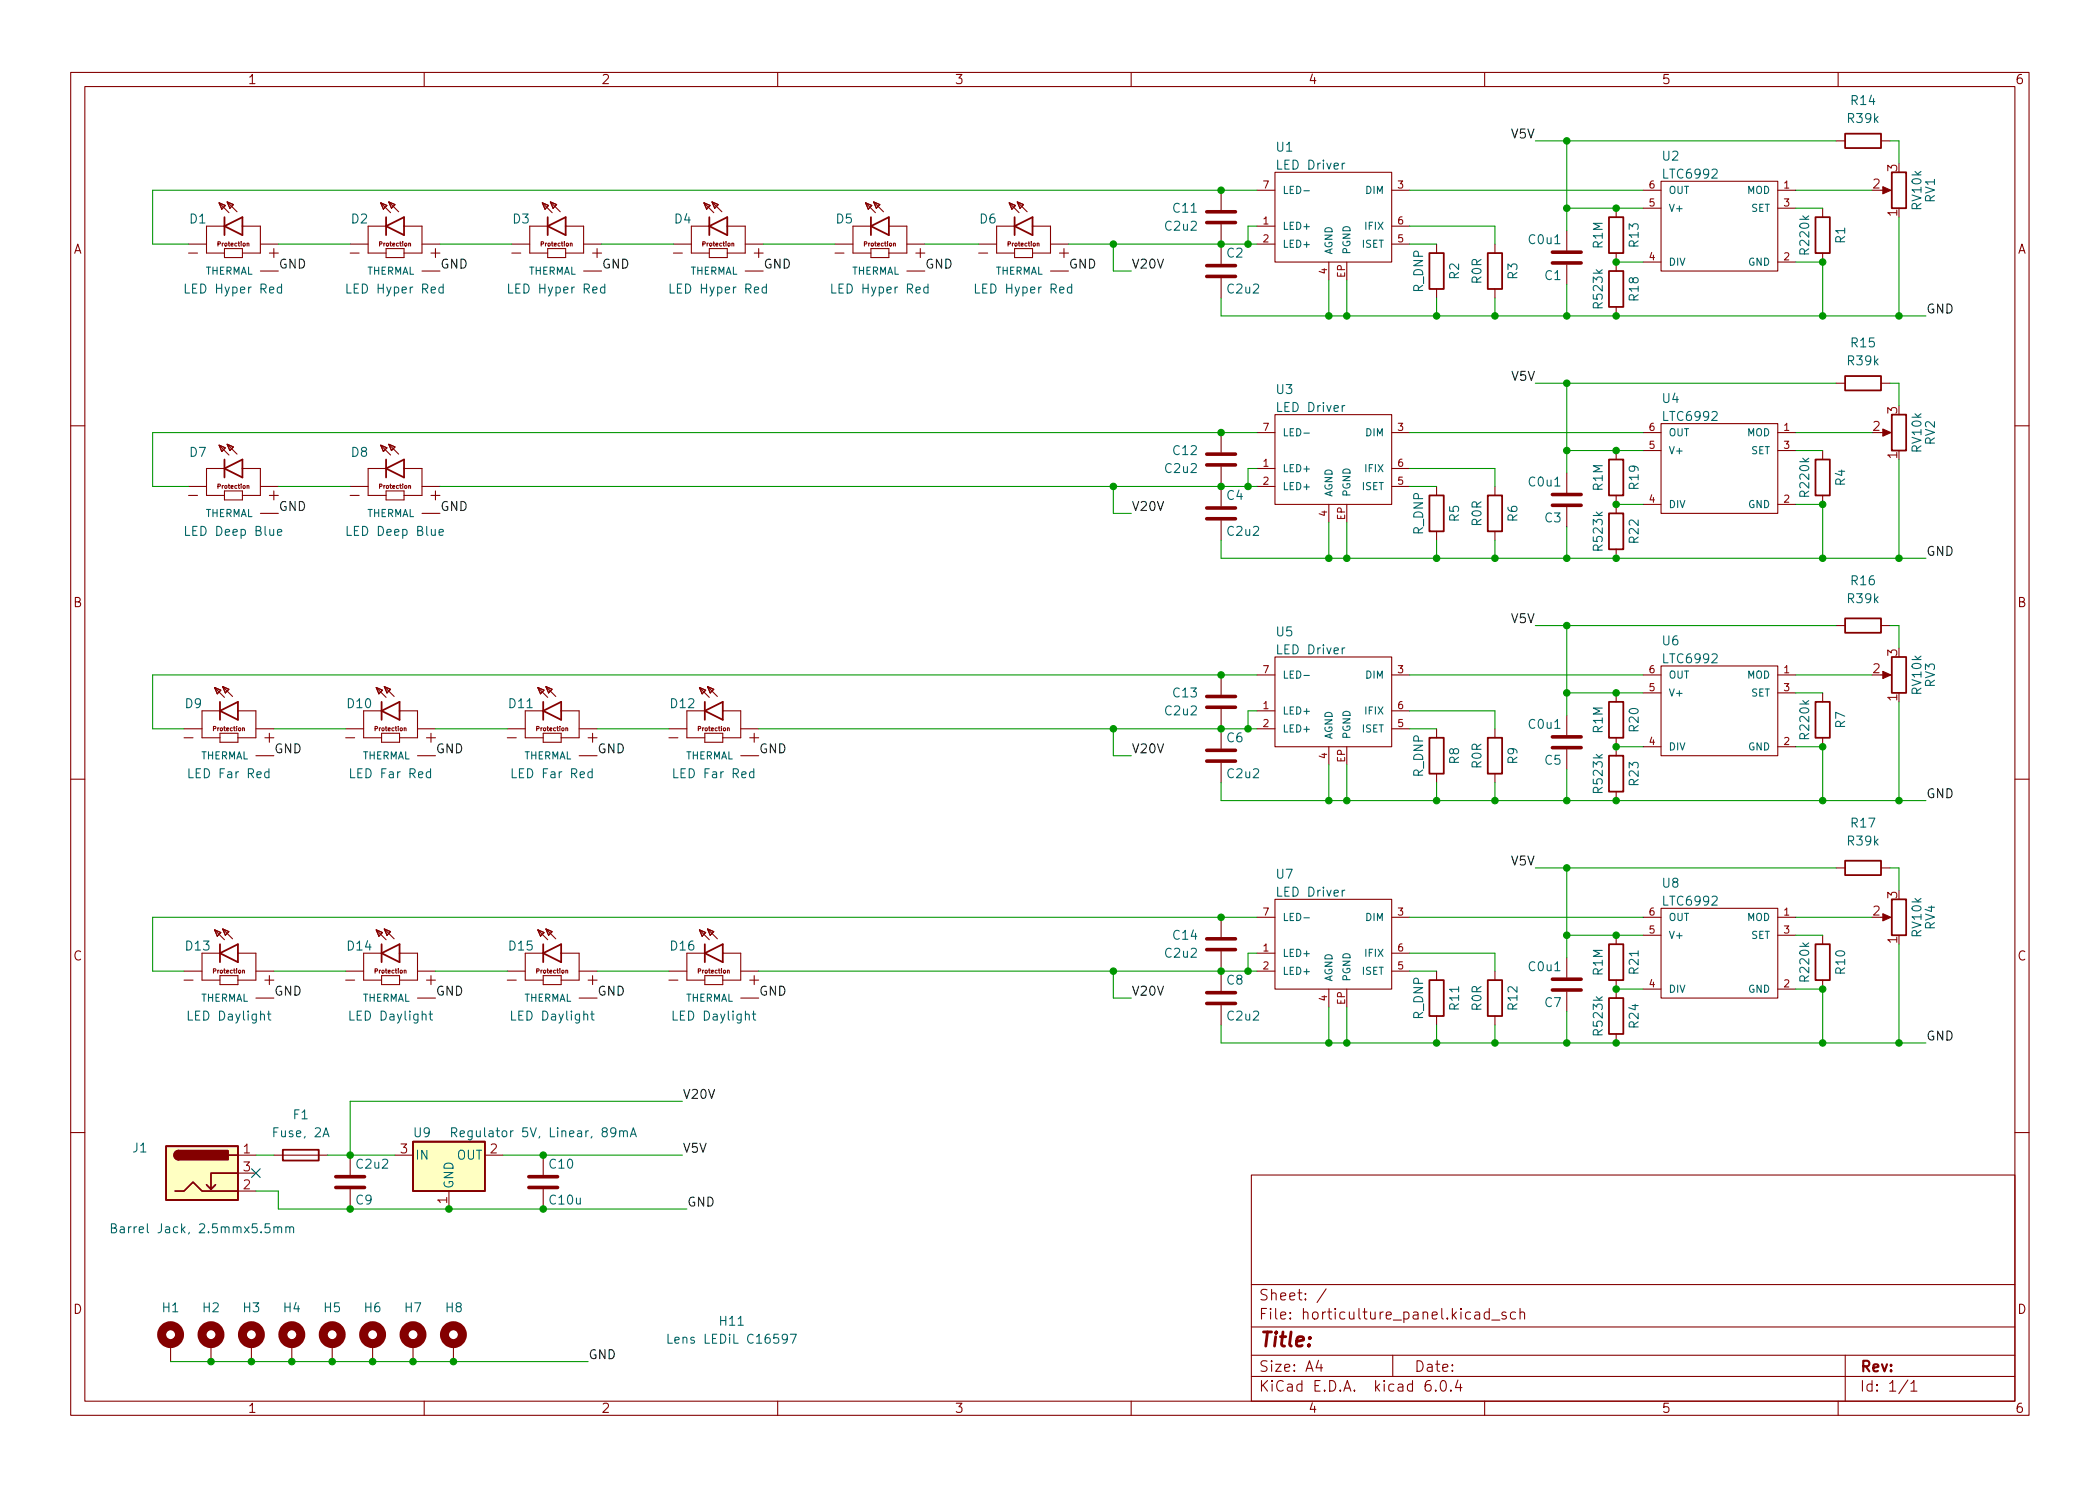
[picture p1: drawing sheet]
<svg xmlns="http://www.w3.org/2000/svg" width="297mm" height="210mm" viewBox="0 0 297 210" stroke-linecap="round" stroke-linejoin="round" font-family="sans-serif">
<g fill="none" stroke="#840000" stroke-width=".15">
<path d="M10 10.2h277v190.1h-277zM12 12.2h273v186.1h-273zM60 10.2v2M110 10.2v2M160 10.2v2M210 10.2v2M259.7 19.9h1.3M260 10.2v2M266.1 19.9h1.2M26.7 34.5h2.5M26.7 35.8h1.2M31 28.7l.9 .4-.5 .5z"/>
<path d="M31 28.7l1.4 1.4M31.7 32h-2.5v3.8h2.5M31.7 35.2h2.6v1.2h-2.6zM32.1 28.6l.9 .4-.5 .5zM32.1 28.6l1.4 1.4M34.3 32h2.5v3.8h-2.5M35 34.5l.2-.1v.4M36.8 34.5h2.6M36.8 38.3h2.6M38.1 35.8h1.3M38.7 35.2v1.2M49.5 34.5h2.6"/>
<path d="M49.5 35.8h1.3M53.8 28.7l.9 .4-.5 .5zM53.8 28.7l1.4 1.4M54.6 32h-2.5v3.8h2.5M54.6 35.2h2.5v1.2h-2.5zM55 28.6l.9 .4-.5 .5zM55 28.6l1.4 1.4M57.1 32h2.6v3.8h-2.6M57.8 34.5l.2-.1 .1 .4M59.7 34.5h2.5M59.7 38.3h2.5M61 35.8h1.2"/>
<path d="M61.6 35.2v1.2M72.4 34.5h2.5M72.4 35.8h1.3M76.7 28.7l.9 .4-.5 .5zM76.7 28.7l1.4 1.4M77.5 32h-2.6v3.8h2.6M77.5 35.2h2.5v1.2h-2.5zM77.9 28.6l.8 .4-.5 .5zM77.9 28.6l1.3 1.4M80 32h2.5v3.8h-2.5M80.7 34.5l.2-.1v.4M82.5 34.5h2.6"/>
<path d="M82.5 38.3h2.6M83.8 35.8h1.3M84.5 35.2v1.2M95.2 34.5h2.6M95.2 35.8h1.3M99.6 28.7l.9 .4-.6 .5zM99.6 28.7l1.4 1.4M100.3 32h-2.5v3.8h2.5M100.3 35.2h2.6v1.2h-2.6zM100.7 28.6l.9 .4-.5 .5zM100.7 28.6l1.4 1.4M102.9 32h2.5v3.8h-2.5"/>
<path d="M103.5 34.5l.3-.1v.4M105.4 34.5h2.5M105.4 38.3h2.5M106.7 35.8h1.2M107.3 35.2v1.2M118.1 34.5h2.5M118.1 35.8h1.3M122.4 28.7l.9 .4-.5 .5zM122.4 28.7l1.4 1.4M123.2 32h-2.6v3.8h2.6M123.2 35.2h2.5v1.2h-2.5zM123.6 28.6l.9 .4-.5 .5z"/>
<path d="M123.6 28.6l1.4 1.4M125.7 32h2.6v3.8h-2.6M126.4 34.5l.2-.1 .1 .4M128.3 34.5h2.5M128.3 38.3h2.5M129.5 35.8h1.3M130.2 35.2v1.2M138.4 34.5h2.6M138.4 35.8h1.3M142.7 28.7l.9 .4-.5 .5zM142.7 28.7l1.4 1.4M143.5 32h-2.5v3.8h2.5"/>
<path d="M143.5 35.2h2.5v1.2h-2.5zM143.9 28.6l.9 .4-.5 .5zM143.9 28.6l1.4 1.4M146 32h2.6v3.8h-2.6M146.7 34.5l.2-.1 .1 .4M148.6 34.5h2.5M148.6 38.3h2.5M149.9 35.8h1.2M150.5 35.2v1.2M172.7 26.9v2.8M172.7 31.7v5.6M172.7 39.4v2.8"/>
<path d="M177.8 32h2.5M177.8 34.5h2.5M177.8 26.9h2.5M180.3 24.4h16.5v12.7h-16.5zM188 37.1v2.5M190.5 37.1v2.5M196.8 32h2.6M196.8 34.5h2.6M196.8 26.9h2.6M203.2 34.5v1.3M211.5 34.5v1.3M221.6 32.6v2.8"/>
<path d="M221.6 37.5v2.8M228.6 29.5v1.2M228.6 35.8v2.5M232.4 26.9h2.5M232.4 37.1h2.5M232.4 29.5h2.5M234.9 25.6h16.6v12.7h-16.6zM251.5 26.9h2.5M251.5 37.1h2.5M251.5 29.5h2.5M257.8 29.5v1.2M257.8 35.8v1.3"/>
<path d="M266.1 26.9h1M180.3 58.7h16.5v12.7h-16.5zM203.2 40.9v1.3M211.5 40.9v1.3M228.6 43.4v1.3M234.9 59.9h16.6v12.7h-16.6zM259.7 54.2h1.3M266.1 54.2h1.2M10 60.2h2M26.7 70.1h1.2M26.7 68.8h2.5M31 63l.9 .4-.5 .5z"/>
<path d="M31 63l1.4 1.4M31.7 66.3h-2.5v3.8h2.5M31.7 69.5h2.6v1.2h-2.6zM32.1 62.9l.9 .3-.5 .5zM32.1 62.9l1.4 1.4M34.3 66.3h2.5v3.8h-2.5M35 68.8l.2-.1v.4M36.8 68.8h2.6M36.8 72.6h2.6M38.1 70.1h1.3M38.7 69.5v1.2M49.5 70.1h1.3"/>
<path d="M49.5 68.8h2.6M53.8 63l.9 .4-.5 .5zM53.8 63l1.4 1.4M54.6 66.3h-2.5v3.8h2.5M54.6 69.5h2.5v1.2h-2.5zM55 62.9l.9 .3-.5 .5zM55 62.9l1.4 1.4M57.1 66.3h2.6v3.8h-2.6M57.8 68.8l.2-.1 .1 .4M59.7 68.8h2.5M59.7 72.6h2.5M61 70.1h1.2"/>
<path d="M61.6 69.5v1.2M172.7 61.2v2.8M172.7 66v5.6M172.7 73.7v2.7M177.8 66.3h2.5M177.8 68.8h2.5M177.8 61.2h2.5M188 71.4v2.5M190.5 71.4v2.5M196.8 66.3h2.6M196.8 68.8h2.6M196.8 61.2h2.6"/>
<path d="M203.2 68.8v1.3M203.2 75.2v1.2M211.5 68.8v1.3M211.5 75.2v1.2M221.6 66.9v2.8M221.6 71.7v2.8M228.6 63.7v1.3M228.6 70.1v2.5M228.6 77.7v1.3M232.4 61.2h2.5M232.4 71.4h2.5M232.4 63.7h2.5"/>
<path d="M251.5 61.2h2.5M251.5 71.4h2.5M251.5 63.7h2.5M257.8 63.7v1.3M257.8 70.1v1.3M266.1 61.2h1M285 60.2h2M30.4 97.3l.8 .4-.5 .5zM30.4 97.3l1.3 1.4M31.5 97.1l.9 .4-.5 .5zM31.5 97.1l1.4 1.4M53.2 97.3l.9 .4-.5 .5z"/>
<path d="M53.2 97.3l1.4 1.4M54.4 97.1l.8 .4-.5 .5zM54.4 97.1l1.4 1.4M76.1 97.3l.9 .4-.5 .5zM76.1 97.3l1.4 1.4M77.2 97.1l.9 .4-.5 .5zM77.2 97.1l1.4 1.4M98.9 97.3l.9 .4-.5 .5zM98.9 97.3l1.4 1.4M100.1 97.1l.9 .4-.5 .5zM100.1 97.1l1.4 1.4M172.7 95.5v2.8"/>
<path d="M177.8 95.5h2.5M180.3 93h16.5v12.7h-16.5zM196.8 95.5h2.6M228.6 98v1.3M232.4 95.5h2.5M232.4 98h2.5M234.9 94.2h16.6v12.7h-16.6zM251.5 95.5h2.5M251.5 98h2.5M257.8 98v1.3M259.7 88.5h1.3M266.1 95.5h1"/>
<path d="M266.1 88.5h1.2M10 110.2h2M26 104.4h1.3M26 103.1h2.6M31.1 100.6h-2.5v3.8h2.5M31.1 103.8h2.6v1.2h-2.6zM33.7 100.6h2.5v3.8h-2.5M34.3 103h.2l.1 .4M36.2 103.1h2.5M36.2 106.9h2.5M37.5 104.4h1.2M38.1 103.8v1.2"/>
<path d="M48.9 104.4h1.3M48.9 103.1h2.5M54 100.6h-2.6v3.8h2.6M54 103.8h2.5v1.2h-2.5zM56.5 100.6h2.6v3.8h-2.6M57.2 103h.2v.4M59.1 103.1h2.5M59.1 106.9h2.5M60.3 104.4h1.3M61 103.8v1.2M71.8 104.4h1.2M71.8 103.1h2.5"/>
<path d="M76.8 100.6h-2.5v3.8h2.5M76.8 103.8h2.6v1.2h-2.6zM79.4 100.6h2.5v3.8h-2.5M80 103h.3v.4M81.9 103.1h2.6M81.9 106.9h2.6M83.2 104.4h1.3M83.8 103.8v1.2M94.6 104.4h1.3M94.6 103.1h2.6M99.7 100.6h-2.5v3.8h2.5M99.7 103.8h2.5v1.2h-2.5z"/>
<path d="M102.2 100.6h2.6v3.8h-2.6M102.9 103h.2l.1 .4M104.8 103.1h2.5M104.8 106.9h2.5M106 104.4h1.3M106.7 103.8v1.2M172.7 100.3v5.6M172.7 107.9v2.8M177.8 100.6h2.5M177.8 103.1h2.5M188 105.7v2.5M190.5 105.7v2.5"/>
<path d="M196.8 100.6h2.6M196.8 103.1h2.6M203.2 103.1v1.3M203.2 109.5v1.2M211.5 103.1v1.3M211.5 109.5v1.2M221.6 101.2v2.8M221.6 106v2.8M228.6 104.4v2.5M228.6 112v1.3M232.4 105.7h2.5M251.5 105.7h2.5"/>
<path d="M257.8 104.4v1.3M285 110.2h2M26 138.7h1.3M26 137.4h2.6M30.4 131.6l.8 .3-.5 .6zM30.4 131.6l1.3 1.4M31.1 134.9h-2.5v3.8h2.5M31.1 138h2.6v1.3h-2.6zM31.5 131.4l.9 .4-.5 .5zM31.5 131.4l1.4 1.4M33.7 134.9h2.5v3.8h-2.5M34.3 137.3h.2l.1 .4"/>
<path d="M36.2 137.4h2.5M37.5 138.7h1.2M38.1 138v1.3M48.9 138.7h1.3M48.9 137.4h2.5M53.2 131.6l.9 .3-.5 .6zM53.2 131.6l1.4 1.4M54 134.9h-2.6v3.8h2.6M54 138h2.5v1.3h-2.5zM54.4 131.4l.8 .4-.5 .5zM54.4 131.4l1.4 1.4M56.5 134.9h2.6v3.8h-2.6"/>
<path d="M57.2 137.3h.2v.4M59.1 137.4h2.5M60.3 138.7h1.3M61 138v1.3M71.8 138.7h1.2M71.8 137.4h2.5M76.1 131.6l.9 .3-.5 .6zM76.1 131.6l1.4 1.4M76.8 134.9h-2.5v3.8h2.5M76.8 138h2.6v1.3h-2.6zM77.2 131.4l.9 .4-.5 .5zM77.2 131.4l1.4 1.4"/>
<path d="M79.4 134.9h2.5v3.8h-2.5M80 137.3h.3v.4M81.9 137.4h2.6M83.2 138.7h1.3M83.8 138v1.3M94.6 138.7h1.3M94.6 137.4h2.6M98.9 131.6l.9 .3-.5 .6zM98.9 131.6l1.4 1.4M99.7 134.9h-2.5v3.8h2.5M99.7 138h2.5v1.3h-2.5zM100.1 131.4l.9 .4-.5 .5z"/>
<path d="M100.1 131.4l1.4 1.4M102.2 134.9h2.6v3.8h-2.6M102.9 137.3h.2l.1 .4M104.8 137.4h2.5M106 138.7h1.3M106.7 138v1.3M172.7 129.8v2.8M172.7 134.6v5.6M177.8 134.9h2.5M177.8 137.4h2.5M177.8 129.8h2.5M180.3 127.2h16.5v12.7h-16.5z"/>
<path d="M188 139.9v2.6M190.5 139.9v2.6M196.8 134.9h2.6M196.8 137.4h2.6M196.8 129.8h2.6M203.2 137.4v1.3M211.5 137.4v1.3M221.6 135.5v2.8M228.6 132.3v1.3M228.6 138.7v2.5M232.4 129.8h2.5M232.4 139.9h2.5"/>
<path d="M232.4 132.3h2.5M234.9 128.5h16.6v12.7h-16.6zM251.5 129.8h2.5M251.5 139.9h2.5M251.5 132.3h2.5M257.8 132.3v1.3M257.8 138.7v1.2M259.7 122.8h1.3M266.1 122.8h1.2M266.1 129.8h1M36.2 141.2h2.5M59.1 141.2h2.5"/>
<path d="M81.9 141.2h2.6M104.8 141.2h2.5M172.7 142.2v2.8M203.2 143.8v1.2M211.5 143.8v1.2M221.6 140.3v2.8M228.6 146.3v1.3M10 160.2h2M33.7 163.4h2.5M33.7 168.5h2.5M33.7 166h2.5M38.7 163.4h7.7"/>
<path d="M49.5 163.4v2.8M49.5 168.3v2.8M55.9 163.4h2.5M63.5 168.5v2.6M68.6 163.4h2.5M76.8 163.4v2.8M76.8 168.3v2.8M177 166.3h108v32h-108zM285 160.2h2M24.1 190.1v2.6M29.8 190.1v2.6M35.6 190.1v2.6"/>
<path d="M41.3 190.1v2.6M47 190.1v2.6M52.7 190.1v2.6M58.4 190.1v2.6M60 198.3v2M64.1 190.1v2.6M110 198.3v2M160 198.3v2M177 194.8h108M177 191.8h108M177 187.8h108M177 181.8h108"/>
<path d="M186.5 192.5l-.4 1h1M186.9 193v1M187.6 182.4l-1.3 1.9M197 191.8v3M202.3 195.3a.59 .59 0 0 0-.7 .7v.5l.1 .3h.4l.3-.1v-.5l-.1-.2-.4-.1-.3 .3M203.1 196.7v.1h-.1l.1-.1v.1M203.9 195.4a.36 .36 0 0 1 .6 .2 .77 .77 0 0 1-.4 1.2 1 1 0 0 1-.2-1.4zM205.2 196.7l.1 .1h-.1h-.1l.1-.1v.1M206.2 195.3l-.3 1h.9M206.6 195.8v1M210 198.3v2M210.6 185.7l-.4-.1-.3 .3v.4l.2 .3h.1h.4"/>
<path d="M210.6 185.1v1.5M211 186.8h1.1M213 185.7l-.4-.1-.2 .2 .1 .3 .5 .1 .1 .1-.1 .3h-.1h-.5M214.4 185.7l-.5-.1-.3 .3v.4l.2 .3h.1h.5M215 185.8a.37 .37 0 0 1 .6 0v.8M215 185.1v1.5M260 198.3v2M261 191.8v6.5M269.9 195.3l-1.3 1.9M270.3 195.8l.4-.5v1.5M270.3 196.8h.9"/>
</g>
<g fill="#ffffc2" stroke="#ffffc2" stroke-width=".14">
<path d="M98.9 131.6l.9 .3-.5 .6z"/>
<path d="M100.1 131.4l.9 .4-.5 .5z"/>
<path d="M76.1 97.3l.9 .4-.5 .5z"/>
<path d="M77.2 97.1l.9 .4-.5 .5z"/>
<path d="M30.4 97.3l.8 .4-.5 .5z"/>
<path d="M31.5 97.1l.9 .4-.5 .5z"/>
<path d="M53.8 63l.9 .4-.5 .5z"/>
<path d="M55 62.9l.9 .3-.5 .5z"/>
<path d="M31 63l.9 .4-.5 .5z"/>
<path d="M32.1 62.9l.9 .3-.5 .5z"/>
<path d="M53.2 97.3l.9 .4-.5 .5z"/>
<path d="M54.4 97.1l.8 .4-.5 .5z"/>
<path d="M58.4 161.5h10.2v7h-10.2z"/>
<path d="M76.1 131.6l.9 .3-.5 .6z"/>
<path d="M77.2 131.4l.9 .4-.5 .5z"/>
<path d="M142.7 28.7l.9 .4-.5 .5z"/>
<path d="M143.9 28.6l.9 .4-.5 .5z"/>
<path d="M23.5 162.2h10.2v7.6h-10.2z"/>
<path d="M30.4 131.6l.8 .3-.5 .6z"/>
<path d="M31.5 131.4l.9 .4-.5 .5z"/>
<path d="M99.6 28.7l.9 .4-.6 .5z"/>
<path d="M100.7 28.6l.9 .4-.5 .5z"/>
<path d="M76.7 28.7l.9 .4-.5 .5z"/>
<path d="M77.9 28.6l.8 .4-.5 .5z"/>
<path d="M31 28.7l.9 .4-.5 .5z"/>
<path d="M32.1 28.6l.9 .4-.5 .5z"/>
<path d="M53.8 28.7l.9 .4-.5 .5z"/>
<path d="M55 28.6l.9 .4-.5 .5z"/>
<path d="M98.9 97.3l.9 .4-.5 .5z"/>
<path d="M100.1 97.1l.9 .4-.5 .5z"/>
<path d="M122.4 28.7l.9 .4-.5 .5z"/>
<path d="M123.6 28.6l.9 .4-.5 .5z"/>
<path d="M53.2 131.6l.9 .3-.5 .6z"/>
<path d="M54.4 131.4l.8 .4-.5 .5z"/>
</g>
<g fill="none" stroke="#840000" stroke-width=".25">
<path d="M261 18.9h5.1v2h-5.1zM31.7 30.7v2.6M31.7 32l2.6-1.3v2.6zM54.6 30.7v2.6M54.6 32l2.5-1.3v2.6zM77.5 30.7v2.6M77.5 32l2.5-1.3v2.6zM100.3 30.7v2.6M100.3 32l2.6-1.3v2.6zM123.2 30.7v2.6M123.2 32l2.5-1.3v2.6zM143.5 30.7v2.6"/>
<path d="M143.5 32l2.5-1.3v2.6zM202.2 35.8h2v5.1h-2zM210.4 35.8h2.1v5.1h-2.1zM227.6 38.3h2v5.1h-2zM227.6 30.7h2v5.1h-2zM256.8 30.7h2v5.1h-2zM267.6 24.4h2v5.1h-2zM261 53.2h5.1v2h-5.1zM267.6 58.7h2v5h-2zM31.7 65v2.6M31.7 66.3l2.6-1.3v2.6zM54.6 65v2.6"/>
<path d="M54.6 66.3l2.5-1.3v2.6zM202.2 70.1h2v5.1h-2zM210.4 70.1h2.1v5.1h-2.1zM227.6 72.6h2v5.1h-2zM227.6 65h2v5.1h-2zM256.8 65h2v5.1h-2zM31.1 99.3v2.5M54 99.3v2.5M76.8 99.3v2.5M99.7 99.3v2.5M227.6 99.3h2v5.1h-2zM256.8 99.3h2v5.1h-2z"/>
<path d="M261 87.5h5.1v2h-5.1zM267.6 93h2v5h-2zM31.1 100.6l2.6-1.3v2.5zM54 100.6l2.5-1.3v2.5zM76.8 100.6l2.6-1.3v2.5zM99.7 100.6l2.5-1.3v2.5zM202.2 104.4h2v5.1h-2zM210.4 104.4h2.1v5.1h-2.1zM227.6 106.9h2v5.1h-2zM31.1 133.6v2.5M31.1 134.9l2.6-1.3v2.5zM54 133.6v2.5"/>
<path d="M54 134.9l2.5-1.3v2.5zM76.8 133.6v2.5M76.8 134.9l2.6-1.3v2.5zM99.7 133.6v2.5M99.7 134.9l2.5-1.3v2.5zM202.2 138.7h2v5.1h-2zM210.4 138.7h2.1v5.1h-2.1zM227.6 133.6h2v5.1h-2zM256.8 133.6h2v5.1h-2zM261 121.8h5.1v2h-5.1zM267.6 127.2h2v5.1h-2zM227.6 141.2h2v5.1h-2z"/>
<path d="M23.5 162.2h10.2v7.6h-10.2zM24.8 168.5h1.2l1.3-1.2 1.3 1.2h5.1M25.3 162.8a.64 .64 0 0 0-.7 .6 .64 .64 0 0 0 .7 .7M30.5 167.6l-.7 .7M32.4 163.4h1.3M33.7 166h-3.9v2.3l-.6-.7M40 162.7h5.1v1.5h-5.1zM58.4 161.5h10.2v7h-10.2z"/>
</g>
<g fill="none" stroke="#006464" stroke-width=".15">
<path d="M184.4 27h.8M190.2 23.1h-.2l-.1 .2M39.8 40.7l-.3-.1-.3 .3v.3l.1 .2h.5M39.8 40.2v1.3M62.7 40.7l-.4-.1-.2 .3v.3l.1 .2h.5M62.7 40.2v1.3M85.5 40.7l-.3-.1-.3 .3v.3l.2 .2h.4M85.5 40.2v1.3M108.4 40.7l-.4-.1-.2 .3v.3l.1 .2h.5M108.4 40.2v1.3M131.3 40.7l-.4-.1-.2 .3v.3l.1 .2h.5M131.3 40.2v1.3"/>
<path d="M151.6 40.7l-.4-.1-.2 .3v.3l.1 .2h.5M151.6 40.2v1.3M190.2 57.4h-.2l-.1 .2M39.2 75.3l.7-.1-.1-.2-.4-.1-.2 .2 .1 .6h.5M62.1 75.3l.6-.1v-.2l-.4-.1-.2 .2 .1 .6h.5M184.4 61.3h.8M184.4 95.6h.8M190.2 91.7h-.2l-.1 .2M38 109.3l-.3-.1-.3 .2v.4l.2 .2h.4M38 108.8v1.2M60.9 109.3l-.4-.1-.2 .2v.4l.1 .2h.5M60.9 108.8v1.2"/>
<path d="M83.8 109.3l-.4-.1-.2 .2v.4l.1 .2h.5M83.8 108.8v1.2M106.6 109.3l-.3-.1-.3 .2v.4l.1 .2h.5M106.6 108.8v1.2M184.4 129.9h.8M190.2 126h-.2l-.1 .2M37.8 143.5h.5M38 143.1v1.1l.1 .1h.2M60.7 143.5h.5M60.9 143.1v1.1v.1h.3M83.5 143.5h.5M83.7 143.1v1.1l.1 .1h.2"/>
<path d="M106.4 143.5h.5M106.6 143.1v1.1v.1h.3M15.8 173.8l.5-.1 .1-.2-.1-.3h-.5v1.2h.4l.3-.2a.33 .33 0 0 0-.3-.4M39.3 173.8l.2-.2h.3v.8M40.4 173.7l.2-.1h.3l.1 .8M40.4 173.6v.8M41 173.8l.2-.2h.3v.8M45.7 160.8l.4-1.2 .4 1.2M63.9 160.2h.6l.1-.2-.1-.3-.1-.1h-.5v1.2M64.2 160.2l.4 .6M87.6 160.1l.2-.1 .3 .1 .1 .7M88.2 160.2l.2-.2 .3 .1v.7"/>
<path d="M89.2 160.8l.4-1.2 .4 1.2M89.3 160.5h.6M94.5 188.8v1.3h.6M111.8 188.8h.8l-.5 1.3"/>
</g>
<g fill="none" stroke="#840000" stroke-width="1.3">
<circle cx="24.1" cy="188.8" r="1.27"/>
<circle cx="29.8" cy="188.8" r="1.27"/>
<circle cx="35.6" cy="188.8" r="1.27"/>
<circle cx="41.3" cy="188.8" r="1.27"/>
<circle cx="47" cy="188.8" r="1.27"/>
<circle cx="52.7" cy="188.8" r="1.27"/>
<circle cx="58.4" cy="188.8" r="1.27"/>
<circle cx="64.1" cy="188.8" r="1.27"/>
</g>
<g fill="none" stroke="#840000" stroke-width=".51">
<path d="M170.7 30h4.1M170.7 31.5h4.1M170.7 39.1h4.1M170.7 37.6h4.1M219.6 35.7h4M219.6 37.2h4M170.7 64.3h4.1M170.7 65.8h4.1M170.7 73.4h4.1M170.7 71.9h4.1M219.6 70h4M219.6 71.5h4"/>
<path d="M170.7 98.5h4.1M170.7 100.1h4.1M170.7 107.7h4.1M170.7 106.2h4.1M219.6 104.3h4M219.6 105.8h4M170.7 132.8h4.1M170.7 134.4h4.1M219.6 138.6h4M170.7 142h4.1M170.7 140.5h4.1M219.6 140.1h4"/>
<path d="M47.5 168h4.1M47.5 166.5h4.1M74.8 168h4.1M74.8 166.5h4.1"/>
</g>
<g fill="#840000" stroke="#840000" stroke-width=".25">
<path d="M24.8 163l.5-.2v1.3a.64 .64 0 0 1-.6-.4 .64 .64 0 0 1 .1-.7z"/>
<path d="M25.3 162.8h7v1.3h-7z"/>
</g>
<g fill="#840000" stroke="#840000" stroke-width=".15">
<path d="M266.3 26.4l1.2 .5-1.2 .5z"/>
<path d="M266.3 95l1.2 .5-1.2 .5z"/>
<path d="M266.3 60.7l1.2 .5-1.2 .5z"/>
<path d="M266.3 129.3l1.2 .5-1.2 .5z"/>
</g>
<g fill="none" stroke="#009600" stroke-width=".15">
<path d="M217.2 19.9h42.5M221.6 19.9v12.7M267.3 19.9h1.3v3.2M39.4 34.5h10.1M62.2 34.5h10.2M85.1 34.5h10.1M107.9 34.5h10.2M130.8 34.5h7.6M151.1 34.5h26.7M157.5 34.5v3.8h2.5M177.8 26.9h-156.2v7.6h5.1M177.8 32h-1.3v2.5"/>
<path d="M188 39.6v5.1M190.5 39.6v5.1M199.4 32h12.1v2.5M199.4 26.9h33M199.4 34.5h3.8M221.6 29.5h10.8M228.6 37.1h3.8M254 37.1h3.8v7.6M254 26.9h10.8M254 29.5h3.8M268.6 30.7v14M172.7 42.2v2.5h99.7"/>
<path d="M203.2 42.2v2.5M211.5 42.2v2.5M217.2 54.2h42.5M221.6 40.3v4.4M221.6 54.2v12.7M267.3 54.2h1.3v3.2M39.4 68.8h10.1M62.2 68.8h115.6M157.5 68.8v3.8h2.5M172.7 76.4v2.6h99.7M177.8 66.3h-1.3v2.5M177.8 61.2h-156.2v7.6h5.1"/>
<path d="M188 73.9v5.1M190.5 73.9v5.1M199.4 66.3h12.1v2.5M199.4 61.2h33M199.4 68.8h3.8M203.2 76.4v2.6M211.5 76.4v2.6M221.6 74.5v4.5M221.6 63.7h10.8M228.6 71.4h3.8M254 71.4h3.8v7.6M254 63.7h3.8"/>
<path d="M254 61.2h10.8M268.6 65v14M177.8 95.5h-156.2v7.6h4.4M199.4 95.5h33M217.2 88.5h42.5M221.6 88.5v12.7M221.6 98h10.8M254 95.5h10.8M254 98h3.8M267.3 88.5h1.3v3.2M268.6 99.3v14M38.7 103.1h10.2"/>
<path d="M61.6 103.1h10.2M84.5 103.1h10.1M107.3 103.1h70.5M157.5 103.1v3.8h2.5M172.7 110.7v2.6h99.7M177.8 100.6h-1.3v2.5M188 108.2v5.1M190.5 108.2v5.1M199.4 103.1h3.8M199.4 100.6h12.1v2.5M203.2 110.7v2.6M211.5 110.7v2.6"/>
<path d="M221.6 108.8v4.5M228.6 105.7h3.8M254 105.7h3.8v7.6M38.7 137.4h10.2M61.6 137.4h10.2M84.5 137.4h10.1M107.3 137.4h70.5M157.5 137.4v3.8h2.5M177.8 129.8h-156.2v7.6h4.4M177.8 134.9h-1.3v2.5M199.4 129.8h33M199.4 134.9h12.1v2.5"/>
<path d="M199.4 137.4h3.8M217.2 122.8h42.5M221.6 122.8v12.7M221.6 132.3h10.8M228.6 139.9h3.8M254 139.9h3.8v7.7M254 129.8h10.8M254 132.3h3.8M267.3 122.8h1.3v3.2M268.6 133.6v14M96.5 155.8h-47v7.6M172.7 145v2.6h99.7"/>
<path d="M188 142.5v5.1M190.5 142.5v5.1M203.2 145v2.6M211.5 145v2.6M221.6 143.1v4.5M36.2 163.4h2.5M36.2 168.5h3.2v2.6h57.8M46.4 163.4h9.5M71.1 163.4h25.4M24.1 192.7h59.1"/>
</g>
<path d="M35.6 165.4l1.2 1.2M36.8 165.4l-1.2 1.2" fill="none" stroke="#000084" stroke-width=".15"/>
<g fill="#009600" stroke="#009600" stroke-width=".15">
<circle cx="221.6" cy="132.3" r=".46"/>
<circle cx="221.6" cy="147.6" r=".46"/>
<circle cx="203.2" cy="147.6" r=".46"/>
<circle cx="211.5" cy="147.6" r=".46"/>
<circle cx="228.6" cy="139.9" r=".46"/>
<circle cx="172.7" cy="68.8" r=".46"/>
<circle cx="188" cy="79" r=".46"/>
<circle cx="176.5" cy="68.8" r=".46"/>
<circle cx="172.7" cy="95.5" r=".46"/>
<circle cx="157.5" cy="68.8" r=".46"/>
<circle cx="190.5" cy="147.6" r=".46"/>
<circle cx="76.8" cy="163.4" r=".46"/>
<circle cx="157.5" cy="137.4" r=".46"/>
<circle cx="49.5" cy="163.4" r=".46"/>
<circle cx="172.7" cy="103.1" r=".46"/>
<circle cx="172.7" cy="137.4" r=".46"/>
<circle cx="157.5" cy="103.1" r=".46"/>
<circle cx="188" cy="147.6" r=".46"/>
<circle cx="203.2" cy="113.3" r=".46"/>
<circle cx="188" cy="113.3" r=".46"/>
<circle cx="172.7" cy="129.8" r=".46"/>
<circle cx="176.5" cy="137.4" r=".46"/>
<circle cx="190.5" cy="44.7" r=".46"/>
<circle cx="188" cy="44.7" r=".46"/>
<circle cx="172.7" cy="34.5" r=".46"/>
<circle cx="157.5" cy="34.5" r=".46"/>
<circle cx="176.5" cy="34.5" r=".46"/>
<circle cx="172.7" cy="61.2" r=".46"/>
<circle cx="203.2" cy="44.7" r=".46"/>
<circle cx="172.7" cy="26.9" r=".46"/>
<circle cx="47" cy="192.7" r=".46"/>
<circle cx="41.3" cy="192.7" r=".46"/>
<circle cx="35.6" cy="192.7" r=".46"/>
<circle cx="29.8" cy="192.7" r=".46"/>
<circle cx="190.5" cy="113.3" r=".46"/>
<circle cx="176.5" cy="103.1" r=".46"/>
<circle cx="203.2" cy="79" r=".46"/>
<circle cx="190.5" cy="79" r=".46"/>
<circle cx="211.5" cy="113.3" r=".46"/>
<circle cx="58.4" cy="192.7" r=".46"/>
<circle cx="52.7" cy="192.7" r=".46"/>
<circle cx="49.5" cy="171.1" r=".46"/>
<circle cx="63.5" cy="171.1" r=".46"/>
<circle cx="64.1" cy="192.7" r=".46"/>
<circle cx="76.8" cy="171.1" r=".46"/>
<circle cx="211.5" cy="44.7" r=".46"/>
<circle cx="211.5" cy="79" r=".46"/>
<circle cx="221.6" cy="79" r=".46"/>
<circle cx="221.6" cy="54.2" r=".46"/>
<circle cx="221.6" cy="63.7" r=".46"/>
<circle cx="221.6" cy="29.5" r=".46"/>
<circle cx="221.6" cy="19.9" r=".46"/>
<circle cx="228.6" cy="44.7" r=".46"/>
<circle cx="228.6" cy="37.1" r=".46"/>
<circle cx="221.6" cy="44.7" r=".46"/>
<circle cx="268.6" cy="113.3" r=".46"/>
<circle cx="257.8" cy="139.9" r=".46"/>
<circle cx="257.8" cy="147.6" r=".46"/>
<circle cx="268.6" cy="147.6" r=".46"/>
<circle cx="228.6" cy="132.3" r=".46"/>
<circle cx="221.6" cy="122.8" r=".46"/>
<circle cx="228.6" cy="147.6" r=".46"/>
<circle cx="228.6" cy="113.3" r=".46"/>
<circle cx="268.6" cy="44.7" r=".46"/>
<circle cx="257.8" cy="44.7" r=".46"/>
<circle cx="257.8" cy="37.1" r=".46"/>
<circle cx="228.6" cy="29.5" r=".46"/>
<circle cx="221.6" cy="113.3" r=".46"/>
<circle cx="228.6" cy="98" r=".46"/>
<circle cx="221.6" cy="98" r=".46"/>
<circle cx="228.6" cy="105.7" r=".46"/>
<circle cx="257.8" cy="113.3" r=".46"/>
<circle cx="257.8" cy="105.7" r=".46"/>
<circle cx="221.6" cy="88.5" r=".46"/>
<circle cx="257.8" cy="71.4" r=".46"/>
<circle cx="257.8" cy="79" r=".46"/>
<circle cx="228.6" cy="63.7" r=".46"/>
<circle cx="228.6" cy="79" r=".46"/>
<circle cx="228.6" cy="71.4" r=".46"/>
<circle cx="268.6" cy="79" r=".46"/>
</g>
<text font-size="2.8" fill="#840000" x="178" y="190.6">Title:</text>
<g font-size="2.1" fill="#840000">
<text x="178" y="184">Sheet: /</text>
<text x="178" y="186.7">File: horticulture_panel.kicad_sch</text>
<text x="178" y="196.9">KiCad E.D.A. kicad 6.0.4</text>
<text x="178" y="194.1">Size: A4</text>
<text x="200" y="194.1">Date:</text>
<text x="263" y="194.1">Rev:</text>
<text x="263" y="196.9">Id: 1/1</text>
</g>
<g font-size="1.8" fill="#840000">
<text x="35" y="11.9">1</text>
<text x="85" y="11.9">2</text>
<text x="135" y="11.9">3</text>
<text x="185" y="11.9">4</text>
<text x="235" y="11.9">5</text>
<text x="285" y="11.9">6</text>
<text x="10.3" y="35.9">A</text>
<text x="285.3" y="35.9">A</text>
<text x="10.3" y="85.9">B</text>
<text x="285.3" y="85.9">B</text>
<text x="10.3" y="135.9">C</text>
<text x="285.3" y="135.9">C</text>
<text x="10.3" y="185.9">D</text>
<text x="285.3" y="185.9">D</text>
<text x="35" y="199.9">1</text>
<text x="85" y="199.9">2</text>
<text x="135" y="199.9">3</text>
<text x="185" y="199.9">4</text>
<text x="235" y="199.9">5</text>
<text x="285" y="199.9">6</text>
</g>
<g font-size="1.8" fill="#006464">
<text x="261.4" y="17.4">R39k</text>
<text x="261.9" y="14.9">R14</text>
<text x="180.6" y="21.5">U1</text>
<text x="180.8" y="24">LED Driver</text>
<text x="235.2" y="22.7">U2</text>
<text x="235.4" y="25.3">LTC6992</text>
<text x="271.8" y="29.6" transform="rotate(-90 271.8 29.6)">RV10k</text>
<text x="273.7" y="28.6" transform="rotate(-90 273.7 28.6)">RV1</text>
<text x="26.9" y="31.6">D1</text>
<text x="49.7" y="31.6">D2</text>
<text x="72.6" y="31.6">D3</text>
<text x="95.4" y="31.6">D4</text>
<text x="118.3" y="31.6">D5</text>
<text x="138.6" y="31.6">D6</text>
<text x="164.9" y="32.6">C2u2</text>
<text x="166" y="30.1">C11</text>
<text x="216.3" y="34.5">C0u1</text>
<text x="226.7" y="35.1" transform="rotate(-90 226.7 35.1)">R1M</text>
<text x="231.8" y="34.9" transform="rotate(-90 231.8 34.9)">R13</text>
<text x="255.9" y="35.9" transform="rotate(-90 255.9 35.9)">R220k</text>
<text x="261" y="34.4" transform="rotate(-90 261 34.4)">R1</text>
<text x="26.6" y="41.5">LED Hyper Red</text>
<text x="49.4" y="41.5">LED Hyper Red</text>
<text x="72.3" y="41.5">LED Hyper Red</text>
<text x="95.2" y="41.5">LED Hyper Red</text>
<text x="118" y="41.5">LED Hyper Red</text>
<text x="138.3" y="41.5">LED Hyper Red</text>
<text x="173.5" y="36.4">C2</text>
<text x="173.7" y="41.5">C2u2</text>
<text x="201.3" y="41.3" transform="rotate(-90 201.3 41.3)">R_DNP</text>
<text x="206.4" y="39.5" transform="rotate(-90 206.4 39.5)">R2</text>
<text x="209.5" y="40.1" transform="rotate(-90 209.5 40.1)">R0R</text>
<text x="214.6" y="39.5" transform="rotate(-90 214.6 39.5)">R3</text>
<text x="218.5" y="39.6">C1</text>
<text x="226.7" y="43.5" transform="rotate(-90 226.7 43.5)">R523k</text>
<text x="231.8" y="42.5" transform="rotate(-90 231.8 42.5)">R18</text>
<text x="261.4" y="51.7">R39k</text>
<text x="261.9" y="49.1">R15</text>
<text x="180.6" y="55.7">U3</text>
<text x="180.8" y="58.3">LED Driver</text>
<text x="235.2" y="57">U4</text>
<text x="235.4" y="59.6">LTC6992</text>
<text x="26.9" y="64.6">D7</text>
<text x="49.7" y="64.6">D8</text>
<text x="166" y="64.4">C12</text>
<text x="271.8" y="63.9" transform="rotate(-90 271.8 63.9)">RV10k</text>
<text x="273.7" y="62.9" transform="rotate(-90 273.7 62.9)">RV2</text>
<text x="164.9" y="66.9">C2u2</text>
<text x="173.5" y="70.7">C4</text>
<text x="216.3" y="68.8">C0u1</text>
<text x="226.7" y="69.4" transform="rotate(-90 226.7 69.4)">R1M</text>
<text x="231.8" y="69.2" transform="rotate(-90 231.8 69.2)">R19</text>
<text x="255.9" y="70.2" transform="rotate(-90 255.9 70.2)">R220k</text>
<text x="261" y="68.7" transform="rotate(-90 261 68.7)">R4</text>
<text x="26.7" y="75.8">LED Deep Blue</text>
<text x="49.5" y="75.8">LED Deep Blue</text>
<text x="173.7" y="75.8">C2u2</text>
<text x="201.3" y="75.6" transform="rotate(-90 201.3 75.6)">R_DNP</text>
<text x="206.4" y="73.8" transform="rotate(-90 206.4 73.8)">R5</text>
<text x="209.5" y="74.4" transform="rotate(-90 209.5 74.4)">R0R</text>
<text x="214.6" y="73.8" transform="rotate(-90 214.6 73.8)">R6</text>
<text x="218.5" y="73.9">C3</text>
<text x="226.7" y="77.8" transform="rotate(-90 226.7 77.8)">R523k</text>
<text x="231.8" y="76.8" transform="rotate(-90 231.8 76.8)">R22</text>
<text x="261.9" y="82.8">R16</text>
<text x="261.4" y="85.3">R39k</text>
<text x="180.6" y="90">U5</text>
<text x="180.8" y="92.6">LED Driver</text>
<text x="235.2" y="91.3">U6</text>
<text x="235.4" y="93.8">LTC6992</text>
<text x="26.2" y="100.2">D9</text>
<text x="49.2" y="100.2">D10</text>
<text x="72.1" y="100.2">D11</text>
<text x="94.9" y="100.2">D12</text>
<text x="164.9" y="101.2">C2u2</text>
<text x="166" y="98.7">C13</text>
<text x="271.8" y="98.2" transform="rotate(-90 271.8 98.2)">RV10k</text>
<text x="273.7" y="97.2" transform="rotate(-90 273.7 97.2)">RV3</text>
<text x="173.5" y="105">C6</text>
<text x="216.3" y="103.1">C0u1</text>
<text x="226.7" y="103.7" transform="rotate(-90 226.7 103.7)">R1M</text>
<text x="231.8" y="103.5" transform="rotate(-90 231.8 103.5)">R20</text>
<text x="255.9" y="104.5" transform="rotate(-90 255.9 104.5)">R220k</text>
<text x="261" y="103" transform="rotate(-90 261 103)">R7</text>
<text x="27.1" y="110.1">LED Far Red</text>
<text x="49.9" y="110.1">LED Far Red</text>
<text x="72.8" y="110.1">LED Far Red</text>
<text x="95.7" y="110.1">LED Far Red</text>
<text x="173.7" y="110.1">C2u2</text>
<text x="201.3" y="109.9" transform="rotate(-90 201.3 109.9)">R_DNP</text>
<text x="206.4" y="108.1" transform="rotate(-90 206.4 108.1)">R8</text>
<text x="209.5" y="108.7" transform="rotate(-90 209.5 108.7)">R0R</text>
<text x="214.6" y="108.1" transform="rotate(-90 214.6 108.1)">R9</text>
<text x="218.5" y="108.2">C5</text>
<text x="226.7" y="112.1" transform="rotate(-90 226.7 112.1)">R523k</text>
<text x="231.8" y="111.1" transform="rotate(-90 231.8 111.1)">R23</text>
<text x="261.4" y="119.6">R39k</text>
<text x="261.9" y="117.1">R17</text>
<text x="180.6" y="124.3">U7</text>
<text x="235.2" y="125.6">U8</text>
<text x="180.8" y="126.9">LED Driver</text>
<text x="235.4" y="128.1">LTC6992</text>
<text x="273.7" y="131.5" transform="rotate(-90 273.7 131.5)">RV4</text>
<text x="26.3" y="134.5">D13</text>
<text x="49.2" y="134.5">D14</text>
<text x="72.1" y="134.5">D15</text>
<text x="94.9" y="134.5">D16</text>
<text x="164.9" y="135.5">C2u2</text>
<text x="166" y="133">C14</text>
<text x="216.3" y="137.4">C0u1</text>
<text x="231.8" y="137.8" transform="rotate(-90 231.8 137.8)">R21</text>
<text x="261" y="137.8" transform="rotate(-90 261 137.8)">R10</text>
<text x="271.8" y="132.5" transform="rotate(-90 271.8 132.5)">RV10k</text>
<text x="173.5" y="139.3">C8</text>
<text x="206.4" y="142.8" transform="rotate(-90 206.4 142.8)">R11</text>
<text x="209.5" y="143" transform="rotate(-90 209.5 143)">R0R</text>
<text x="214.6" y="142.8" transform="rotate(-90 214.6 142.8)">R12</text>
<text x="218.5" y="142.5">C7</text>
<text x="226.7" y="138" transform="rotate(-90 226.7 138)">R1M</text>
<text x="255.9" y="138.7" transform="rotate(-90 255.9 138.7)">R220k</text>
<text x="26.9" y="144.4">LED Daylight</text>
<text x="49.7" y="144.4">LED Daylight</text>
<text x="72.6" y="144.4">LED Daylight</text>
<text x="95.5" y="144.4">LED Daylight</text>
<text x="173.7" y="144.4">C2u2</text>
<text x="201.3" y="144.2" transform="rotate(-90 201.3 144.2)">R_DNP</text>
<text x="226.7" y="146.4" transform="rotate(-90 226.7 146.4)">R523k</text>
<text x="231.8" y="145.4" transform="rotate(-90 231.8 145.4)">R24</text>
<text x="38.9" y="160.9">Fuse, 2A</text>
<text x="41.5" y="158.4">F1</text>
<text x="58.6" y="160.9">U9</text>
<text x="65.4" y="160.9">Regulator 5V, Linear, 89mA</text>
<text x="18.8" y="163.1">J1</text>
<text x="50.5" y="165.3">C2u2</text>
<text x="58.7" y="164.1">IN</text>
<text x="64.6" y="164.1">OUT</text>
<text x="77.8" y="165.3">C10</text>
<text x="50.4" y="170.4">C9</text>
<text x="64.1" y="168.3" transform="rotate(-90 64.1 168.3)">GND</text>
<text x="77.8" y="170.4">C10u</text>
<text x="17.3" y="174.5">Barrel Jack, 2.5mmx5.5mm</text>
<text x="23" y="185.7">H1</text>
<text x="28.7" y="185.7">H2</text>
<text x="34.4" y="185.7">H3</text>
<text x="40.1" y="185.7">H4</text>
<text x="45.9" y="185.7">H5</text>
<text x="51.6" y="185.7">H6</text>
<text x="57.3" y="185.7">H7</text>
<text x="63.1" y="185.7">H8</text>
<text x="95.3" y="190.1">Lens LEDiL C16597</text>
<text x="101.9" y="187.6">H11</text>
</g>
<g font-size="1.8" fill="#0f0f0f">
<text x="213.8" y="19.6">V5V</text>
<text x="39.4" y="38">GND</text>
<text x="62.2" y="38">GND</text>
<text x="85.1" y="38">GND</text>
<text x="107.9" y="38">GND</text>
<text x="130.8" y="38">GND</text>
<text x="151.1" y="38">GND</text>
<text x="160" y="38">V20V</text>
<text x="272.4" y="44.3">GND</text>
<text x="213.9" y="53.9">V5V</text>
<text x="39.4" y="72.3">GND</text>
<text x="62.2" y="72.3">GND</text>
<text x="160" y="72.3">V20V</text>
<text x="272.4" y="78.6">GND</text>
<text x="213.8" y="88.2">V5V</text>
<text x="38.7" y="106.6">GND</text>
<text x="61.6" y="106.6">GND</text>
<text x="84.5" y="106.6">GND</text>
<text x="107.3" y="106.6">GND</text>
<text x="160" y="106.6">V20V</text>
<text x="272.4" y="112.9">GND</text>
<text x="213.8" y="122.5">V5V</text>
<text x="38.7" y="140.9">GND</text>
<text x="61.6" y="140.9">GND</text>
<text x="84.5" y="140.9">GND</text>
<text x="107.3" y="140.9">GND</text>
<text x="160" y="140.9">V20V</text>
<text x="272.4" y="147.2">GND</text>
<text x="96.5" y="155.5">V20V</text>
<text x="96.5" y="163.1">V5V</text>
<text x="97.2" y="170.7">GND</text>
<text x="83.2" y="192.3">GND</text>
</g>
<g font-size="1.8" fill="#a90000">
<text x="264.9" y="26.7">2</text>
<text x="268.4" y="24.2" transform="rotate(-90 268.4 24.2)">3</text>
<text x="268.4" y="30.6" transform="rotate(-90 268.4 30.6)">1</text>
<text x="268.4" y="58.5" transform="rotate(-90 268.4 58.5)">3</text>
<text x="264.9" y="61">2</text>
<text x="268.4" y="64.9" transform="rotate(-90 268.4 64.9)">1</text>
<text x="264.9" y="95.2">2</text>
<text x="268.4" y="92.8" transform="rotate(-90 268.4 92.8)">3</text>
<text x="268.4" y="99.2" transform="rotate(-90 268.4 99.2)">1</text>
<text x="264.9" y="129.5">2</text>
<text x="268.4" y="127.1" transform="rotate(-90 268.4 127.1)">3</text>
<text x="268.4" y="133.5" transform="rotate(-90 268.4 133.5)">1</text>
<text x="34.4" y="163.2">1</text>
<text x="34.4" y="165.7">3</text>
<text x="56.7" y="163.2">3</text>
<text x="69.4" y="163.2">2</text>
<text x="34.4" y="168.3">2</text>
<text x="63.2" y="170.3" transform="rotate(-90 63.2 170.3)">1</text>
</g>
<g font-size="1.4" fill="#a90000">
<text x="178.7" y="26.7">7</text>
<text x="197.7" y="26.7">3</text>
<text x="233.3" y="29.2">5</text>
<text x="233.3" y="26.7">6</text>
<text x="252.3" y="26.7">1</text>
<text x="252.3" y="29.2">3</text>
<text x="178.7" y="31.7">1</text>
<text x="178.7" y="34.3">2</text>
<text x="197.7" y="34.3">5</text>
<text x="197.7" y="31.7">6</text>
<text x="187.7" y="38.7" transform="rotate(-90 187.7 38.7)">4</text>
<text x="190.2" y="39.3" transform="rotate(-90 190.2 39.3)">EP</text>
<text x="233.3" y="36.8">4</text>
<text x="252.3" y="36.8">2</text>
<text x="178.7" y="61">7</text>
<text x="197.7" y="61">3</text>
<text x="233.3" y="63.5">5</text>
<text x="233.3" y="61">6</text>
<text x="252.3" y="61">1</text>
<text x="252.3" y="63.5">3</text>
<text x="178.7" y="66">1</text>
<text x="178.7" y="68.6">2</text>
<text x="197.7" y="68.6">5</text>
<text x="197.7" y="66">6</text>
<text x="233.3" y="71.1">4</text>
<text x="252.3" y="71.1">2</text>
<text x="187.7" y="73" transform="rotate(-90 187.7 73)">4</text>
<text x="190.2" y="73.6" transform="rotate(-90 190.2 73.6)">EP</text>
<text x="178.7" y="95.2">7</text>
<text x="197.7" y="95.2">3</text>
<text x="233.3" y="95.2">6</text>
<text x="252.3" y="95.2">1</text>
<text x="178.7" y="100.3">1</text>
<text x="197.7" y="100.3">6</text>
<text x="233.3" y="97.8">5</text>
<text x="252.3" y="97.8">3</text>
<text x="178.7" y="102.9">2</text>
<text x="187.7" y="107.3" transform="rotate(-90 187.7 107.3)">4</text>
<text x="190.2" y="107.9" transform="rotate(-90 190.2 107.9)">EP</text>
<text x="197.7" y="102.9">5</text>
<text x="233.3" y="105.4">4</text>
<text x="252.3" y="105.4">2</text>
<text x="178.7" y="129.5">7</text>
<text x="197.7" y="129.5">3</text>
<text x="233.3" y="129.5">6</text>
<text x="252.3" y="129.5">1</text>
<text x="178.7" y="134.6">1</text>
<text x="178.7" y="137.2">2</text>
<text x="197.7" y="137.2">5</text>
<text x="197.7" y="134.6">6</text>
<text x="233.3" y="132.1">5</text>
<text x="252.3" y="132.1">3</text>
<text x="187.7" y="141.6" transform="rotate(-90 187.7 141.6)">4</text>
<text x="190.2" y="142.2" transform="rotate(-90 190.2 142.2)">EP</text>
<text x="233.3" y="139.7">4</text>
<text x="252.3" y="139.7">2</text>
</g>
<g font-size="1.4" fill="#006464">
<text x="181.4" y="27.4">LED-</text>
<text x="193.2" y="27.4">DIM</text>
<text x="236" y="30">V+</text>
<text x="236" y="27.4">OUT</text>
<text x="247.1" y="27.4">MOD</text>
<text x="247.7" y="30">SET</text>
<text x="181.4" y="32.5">LED+</text>
<text x="181.4" y="35">LED+</text>
<text x="192.7" y="35">ISET</text>
<text x="193.2" y="32.5">IFIX</text>
<text x="28.9" y="38.9">THERMAL</text>
<text x="51.8" y="38.9">THERMAL</text>
<text x="74.6" y="38.9">THERMAL</text>
<text x="97.5" y="38.9">THERMAL</text>
<text x="120.3" y="38.9">THERMAL</text>
<text x="140.7" y="38.9">THERMAL</text>
<text x="188.5" y="36.1" transform="rotate(-90 188.5 36.1)">AGND</text>
<text x="191" y="36.1" transform="rotate(-90 191 36.1)">PGND</text>
<text x="236" y="37.6">DIV</text>
<text x="247.3" y="37.6">GND</text>
<text x="181.4" y="61.7">LED-</text>
<text x="193.2" y="61.7">DIM</text>
<text x="236" y="64.3">V+</text>
<text x="236" y="61.7">OUT</text>
<text x="247.1" y="61.7">MOD</text>
<text x="247.7" y="64.3">SET</text>
<text x="181.4" y="66.8">LED+</text>
<text x="181.4" y="69.3">LED+</text>
<text x="188.5" y="70.4" transform="rotate(-90 188.5 70.4)">AGND</text>
<text x="191" y="70.4" transform="rotate(-90 191 70.4)">PGND</text>
<text x="192.7" y="69.3">ISET</text>
<text x="193.2" y="66.8">IFIX</text>
<text x="236" y="71.9">DIV</text>
<text x="247.3" y="71.9">GND</text>
<text x="28.9" y="73.1">THERMAL</text>
<text x="51.8" y="73.1">THERMAL</text>
<text x="181.4" y="101.1">LED+</text>
<text x="181.4" y="96">LED-</text>
<text x="193.2" y="101.1">IFIX</text>
<text x="193.2" y="96">DIM</text>
<text x="236" y="98.5">V+</text>
<text x="236" y="96">OUT</text>
<text x="247.1" y="96">MOD</text>
<text x="247.7" y="98.5">SET</text>
<text x="28.3" y="107.4">THERMAL</text>
<text x="51.1" y="107.4">THERMAL</text>
<text x="74" y="107.4">THERMAL</text>
<text x="96.8" y="107.4">THERMAL</text>
<text x="181.4" y="103.6">LED+</text>
<text x="188.5" y="104.6" transform="rotate(-90 188.5 104.6)">AGND</text>
<text x="191" y="104.6" transform="rotate(-90 191 104.6)">PGND</text>
<text x="192.7" y="103.6">ISET</text>
<text x="236" y="106.2">DIV</text>
<text x="247.3" y="106.2">GND</text>
<text x="181.4" y="130.3">LED-</text>
<text x="193.2" y="130.3">DIM</text>
<text x="236" y="130.3">OUT</text>
<text x="247.1" y="130.3">MOD</text>
<text x="181.4" y="135.4">LED+</text>
<text x="181.4" y="137.9">LED+</text>
<text x="192.7" y="137.9">ISET</text>
<text x="193.2" y="135.4">IFIX</text>
<text x="236" y="132.8">V+</text>
<text x="247.7" y="132.8">SET</text>
<text x="28.3" y="141.7">THERMAL</text>
<text x="51.1" y="141.7">THERMAL</text>
<text x="74" y="141.7">THERMAL</text>
<text x="96.8" y="141.7">THERMAL</text>
<text x="188.5" y="138.9" transform="rotate(-90 188.5 138.9)">AGND</text>
<text x="191" y="138.9" transform="rotate(-90 191 138.9)">PGND</text>
<text x="236" y="140.5">DIV</text>
<text x="247.3" y="140.5">GND</text>
</g>
<g font-size=".8" fill="#840000">
<text x="30.9" y="34.8">Protection</text>
<text x="53.8" y="34.8">Protection</text>
<text x="76.6" y="34.8">Protection</text>
<text x="99.5" y="34.8">Protection</text>
<text x="122.4" y="34.8">Protection</text>
<text x="142.7" y="34.8">Protection</text>
<text x="30.9" y="69.1">Protection</text>
<text x="53.8" y="69.1">Protection</text>
<text x="30.3" y="103.4">Protection</text>
<text x="53.1" y="103.4">Protection</text>
<text x="76" y="103.4">Protection</text>
<text x="98.9" y="103.4">Protection</text>
<text x="30.3" y="137.7">Protection</text>
<text x="53.1" y="137.7">Protection</text>
<text x="76" y="137.7">Protection</text>
<text x="98.9" y="137.7">Protection</text>
</g>
</svg>
